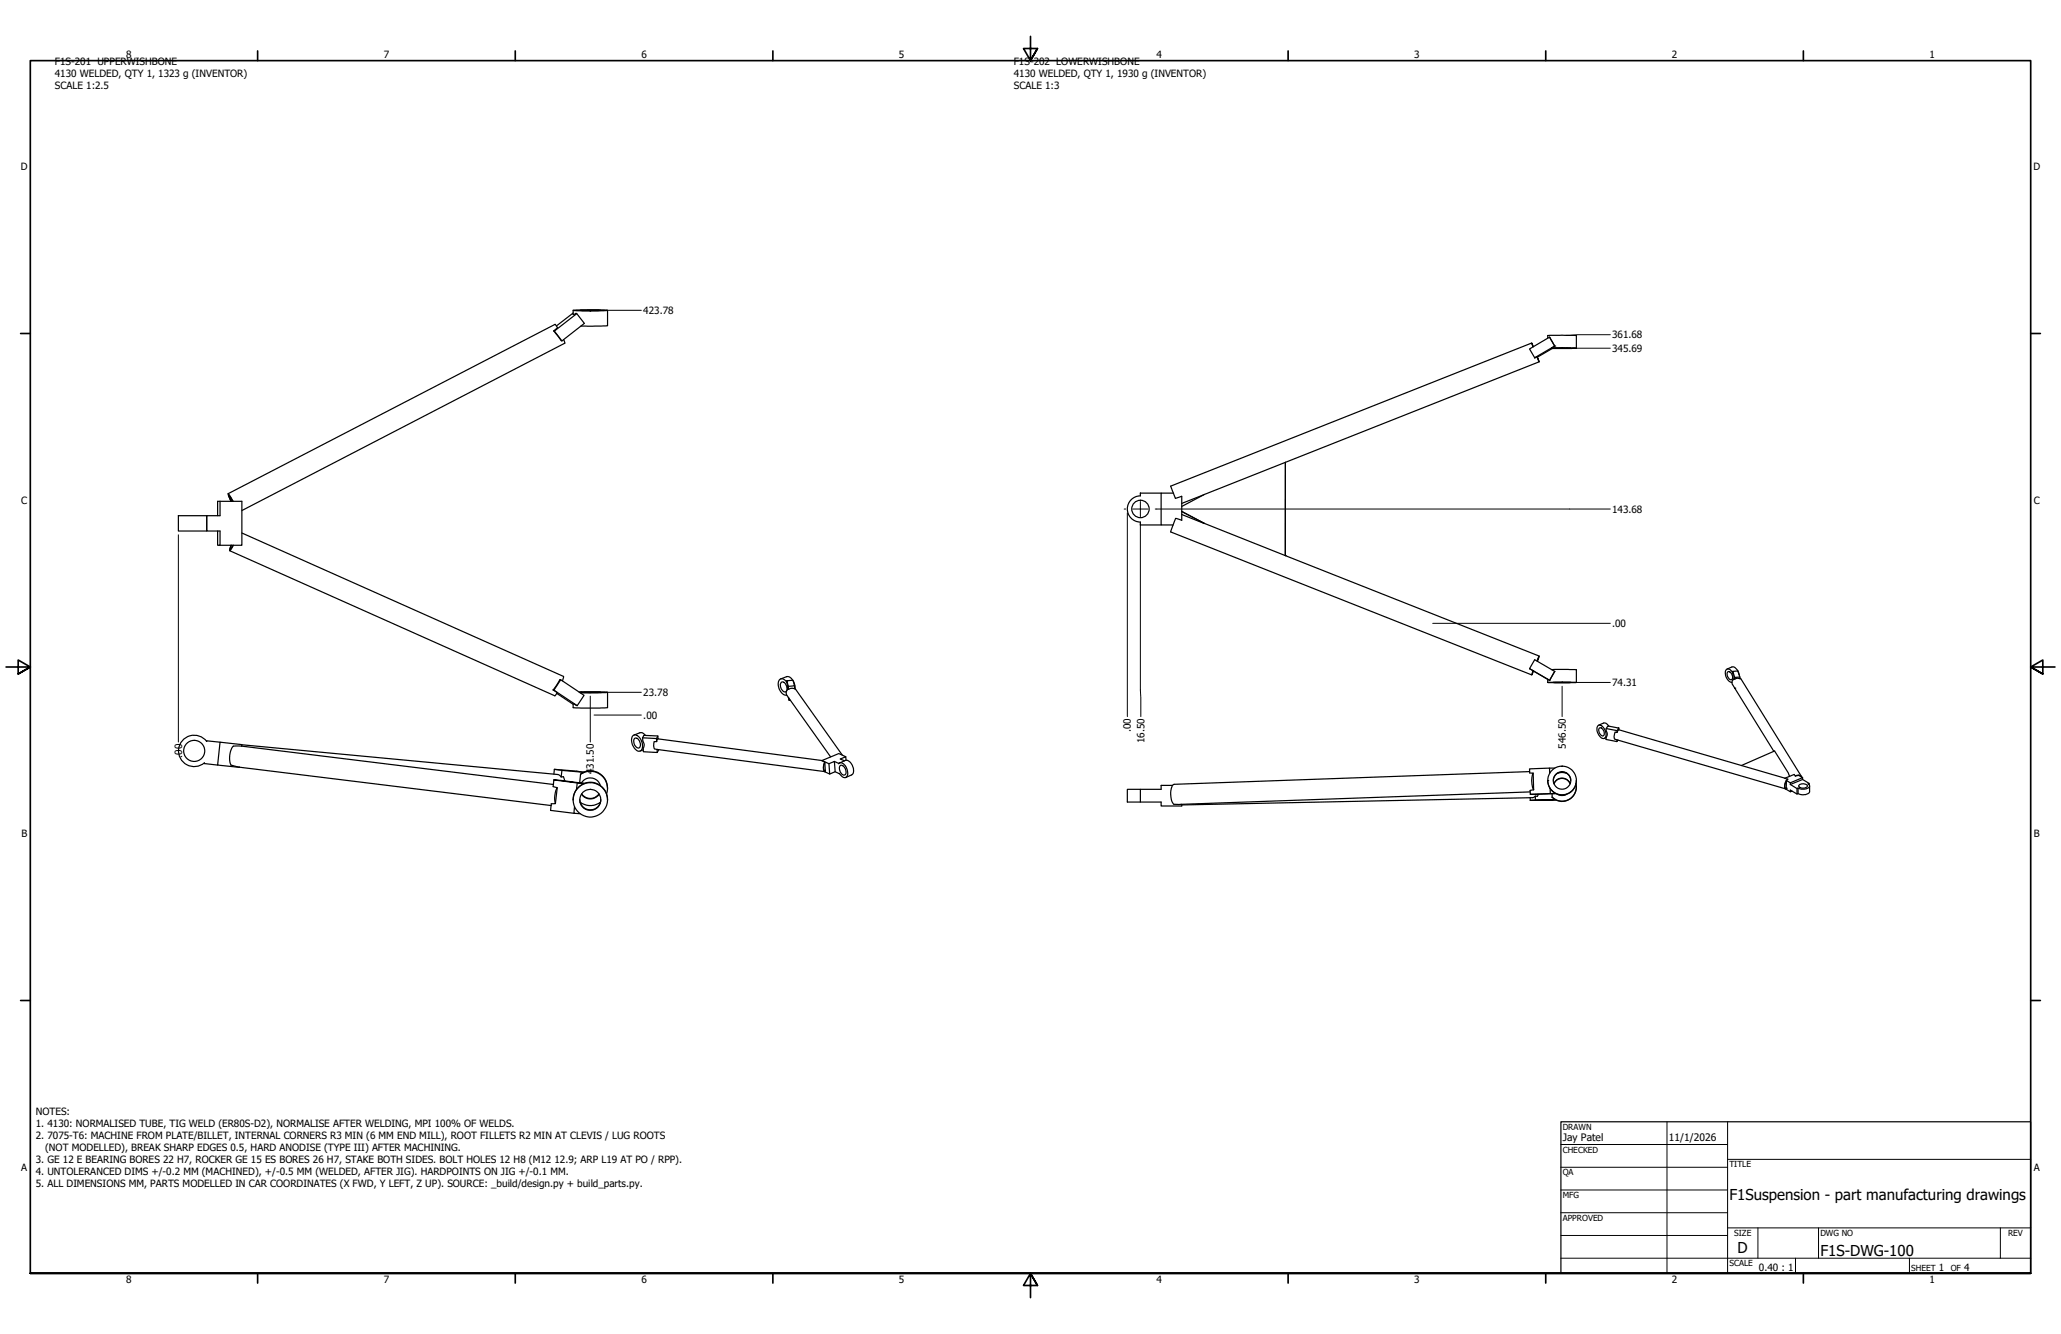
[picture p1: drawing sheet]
<svg xmlns="http://www.w3.org/2000/svg" width="864mm" height="559mm" viewBox="0 0 864 559" stroke-linecap="round" stroke-linejoin="round" font-family="sans-serif">
<!-- layer: Visible (ANSI) -->
<g fill="none" stroke="#000" stroke-width=".51">
<path d="M232 138.6l1.6-1.3-.9-1.4-137.1 70.9M232.3 138.7l3.2 4.1M240.2 130v1.8l1.2-.5 .3 .1-9.7 7.2M240.2 130h14.4l-4.2 .2zM240.2 131.1l-7 5.4M241.7 131.4l3.1 4.1-9.3 7.3-3.5-4.2M243 130h8.7zM254.6 130v6.4l-11.2 .2M236.2 142.2l.5 1.6-135.4 70.1M640.9 146.2l8.4-5 2.1 3.8-8.3 4.9zM641.8 143.7l-151.3 59.9 2 5.2 2.7-.9v10l-2.6-.8-2.1 5.7 151.3 59.9M642.5 145.2l-.7-1.5 .6 1.6"/>
<path d="M643.1 149.9h.1M644 149.4l1 2.2-.8-2.1M644 149.4l.2 .1M644 149.4l-.9 .5M644.9 151.6l-140.3 55.5-9.4 5.1M648.5 141.7v-1.2h12v5.4M649.3 141.2l2.1 3.8-1.3 .8M650.1 145.8l10.4 .1zM650.4 146l-6.2 3.6M650.9 145.9h7.3zM74.7 216h11.9v6.4h-11.9zM91.2 216v-6h10.1v18.4h-9.1"/>
<path d="M92.2 210v6h-5.6v6.4h5.6v6h-1v-6M95.9 207.4l1 2.6-1-2.6 1.7 2.6-2-3.2 1.2 3.2M477.8 218.7v1.2h8.7M477.9 207.7a5.5 5.5 0 0 0-5.5 5.5 5.5 5.5 0 0 0 5.5 5.5M486.5 206.6h-8.7v1.1M491.6 206.6h-5.1v13.3h5.1M495.2 215.5l9.4 3.8M504.4 207.3l-9.2 3.6M504.6 219.3h.1M504.6 219.2l-9.4-5 9.5 5.1 33.8 13.4M96.3 230.7l136.2 60.8 1-1.4-1.7-1.1M96.8 228.4l-.5 2.3 1.5-2.3"/>
<path d="M97.7 228.4l-1.2 1.7 .4-1.7-.4 1.7M101.3 223.3l134.8 60-.5 1.9M538.5 232.7l.1-39v39M538.5 232.7l106.5 42.1M644 276.9l1-2-.8 2.1M231.8 289l.3 .1M233.3 290.4l6.9 4.6M234.9 284.7l9.8 6.6-2.8 4.3-9.8-6.5zM234.9 284.7h-.3l-2.8 4.3M242.6 289.9l12 .1-11.5 .2M243 290h8.7zM254.6 290v6.4l-14.2 .1-.2-.1v-1.6l1.7 .8"/>
<path d="M327.1 284.4l2.5-.9a2.3 2.3 0 0 1 2.6 1.4M327.3 285.9a1.56 1.56 0 0 1 2.3 1.4 1.5 1.5 0 0 1-.9 2.5 2.93 2.93 0 0 1-1.4-3.9zM329.7 285.2l.1 .9M329.7 285.2l2.6-.3 .6 2.4-2.6 .2zM329.8 286.1a2.07 2.07 0 0 0-3.3-1.2 4.7 4.7 0 0 0 2.9 6.3l.2-.1M329.8 286.1l.2 2.8M330.3 292.1l.3 1.3 .6-.1M330.3 287.5l.1 1.3M330.4 288.8l-.1-.3a2.13 2.13 0 0 0-.5 2.8l18.2 25.8M330.6 292.5v.9M332.4 285.2l.7 1.9v1.4M332.9 287.3l.1 1.2-1.1-.2-1.5 .5"/>
<path d="M333 288.4l19.9 27.9M640.9 280.1l2.2-3.7 8.4 4.8M642.4 280.9l-1.5-.8 8.5 5M642.4 280.9l-.6 1.8 .8-1.6M642.4 280.9l.2 .2M642.6 281.1l5.9 3.4M648.5 284.5l.9 .6M648.5 285.9h12zM648.5 284.5v1.4M650.2 280.5h10.3v5.4M650.9 285.9h7.3zM651.4 281.2l-2.1 3.8"/>
<path d="M651.5 281.2l-2.1 3.9M723.6 280.3l2.1-.9a2.23 2.23 0 0 1 2.5 1.7M723.8 281.6a1.65 1.65 0 0 1 2.2 1.7 .99 .99 0 0 1-.6 1.5 .99 .99 0 0 1-1.2-1l-.5-.9zM726.1 281.2l2.1-.1 .8 2.5v.7l-.9-.2-1.2 .4M726.1 281.2l.8 3.3M726.1 281.2l.1 .9M726.2 282.1a2.17 2.17 0 0 0-2.7-1.7 3.8 3.8 0 0 0 2.2 5.5M726.2 282.1v2.6M726.8 288.2h.1M726.9 284.5l-.1-.3a1.94 1.94 0 0 0-.9 2.5l17.4 28M728.3 281.3l.5 1.5M729 284l26 41.4"/>
<path d="M729 283.6l-2.1 .2M85.7 319.6l-.1 .2 5.6 .7M92.2 310.9l-5.6-.6v.3a6.6 6.6 0 0 0-9.3-1.2 6.6 6.6 0 0 0-1 9.3 6.6 6.6 0 0 0 9.3 .8M101.3 312.5v-.6l-9.1-1-1 9.6 9.1 .9M101.3 312.5h-3.5a8.4 8.4 0 0 0-1 8l3.5 .9M101.3 312.5l130.6 16.1M101.3 312l132.3 12.4 .8 .3 .7 .7M265.2 308.2a2.07 2.07 0 0 1 3.1 1.2 4 4 0 0 1 0 5.2 3.6 3.6 0 0 1-3.6-3.6v-1.9zM265.7 307.9l2.4-.9a2.15 2.15 0 0 1 2.3 1M265.8 309.4a1.54 1.54 0 0 1 2.3 1.4 1.5 1.5 0 0 1-.8 2.5 2.93 2.93 0 0 1-1.5-3.9zM269.2 309.1l.6-1.1 5.9 .3v1.2M269.6 314.1l-1.4 .5"/>
<path d="M275.1 310.6h-.5a1.2 1.2 0 0 0-.7 1.7l.4 1.5 1 .1M275.1 310.6l.6-1.1 68.7 9.1 7.1-2.9 2.9 1.3M275.1 310.6v-1.2l-5.9-.3 .2 1.4a2.55 2.55 0 0 1 .1 3l.1 1.4 5.8 .3-.1-1.3M275.3 313.9l70.3 9.3M275.7 308.3l-.6 1.1M276 314l-.6 1.2M345.6 319.2l-.5 1.7a1.51 1.51 0 0 0 .7 2.3l-.2-3.7M345.6 319.2l-1.2-.6 2.9 1.3 .4 4.3-2.5-1M345.6 319.2v.3M345.6 319.5l-.4 1.6a1.21 1.21 0 0 0 .6 1.7l-.2 .1M347.3 319.9l2.3-.9 .3 4.3-2.2 .9M349.6 319l1.8 .8 .3-.1"/>
<path d="M351.4 319.8v.1a1.89 1.89 0 0 1 2.9 1.1 3.3 3.3 0 0 1-.2 4.8 2.86 2.86 0 0 1-2.4-1.8M351.9 319.6l2.4-1.1a3.9 3.9 0 0 1 3.4 4.5l-.6 1.5-2.7 1.2M354.5 318.5l-.1-1.5-2.3 .9 1.8 .8M669.7 303.8a3.3 3.3 0 0 1 3.3 3.6 1.39 1.39 0 0 1-.7 1.9 1.39 1.39 0 0 1-1.9-.8l-.7-1a3.2 3.2 0 0 1 0-3.7zM669.9 303.8l2-.9a2 2 0 0 1 2.3 1.3M670.1 305.1a1.63 1.63 0 0 1 2.1 1.8 .92 .92 0 0 1-.4 1.3 .92 .92 0 0 1-1.2-.5l-.7-1.9zM673 309l-.7 .3M673 305.2v.9a2 2 0 0 1 0 2.7v1l4.5 .8 .5-.6M673.7 304.1l4.6 .9-.7 1.1-4.6-.9zM677.5 306.8l-.7-.1-.3 .7-.1 1.9 .4 .4 71.4 20.8M677.5 309.9v.7M677.6 306.1l-.1 .7"/>
<path d="M678.3 305v.8l-.8 1M678.3 305.7l69.7 20.3M100.3 321.4l130.6 16M232.1 326.7l12.6 1.5zM232.1 326.7l-.3 2.8 1.7 .4a9.3 9.3 0 0 0-.8 6.7l-1.7 .1-.3 2.8 9.8 1.2M232.3 322.3l3.2 .4M233.5 329.9l-.8 6.7M235.1 325.4h1l.5 1.8M240.7 337.9l-.2 2.8 2.6 .2M241.9 328l-.3 2.8M243 335a4.4 4.4 0 0 0 4.4 4.2 4.4 4.4 0 0 0 4.4-4.2M243.1 336.1a7.3 7.3 0 0 0 8.5 0"/>
<path d="M243.1 336.2h.2M243.3 324.3a7.2 7.2 0 0 1 8.4 .2 7.2 7.2 0 0 1 2.5 8M243.3 324.3l-.4 3.6M243.6 328a4.4 4.4 0 0 1 4.3-2.1 4.4 4.4 0 0 1 3.7 3.2M243.6 332.7a4.4 4.4 0 0 0 7.4 0M243.7 332.5a4.4 4.4 0 0 0 7.3 0M244.5 323.5a7.2 7.2 0 0 1 10.1 6.8M244.7 328.2a7.2 7.2 0 0 1 9.9 6.9M244.7 328.2a7.5 7.5 0 0 0-4.5 6.9M244.7 328.2h.1M244.8 323.5l-1.5 .8M244.8 323.5l-9.3-.8-.4 2.7"/>
<path d="M244.8 323.5l-12.5-1.2-.2 2M349.9 323.3l1.8 .7M351.8 324l-.1 .1M352 320.8a1.96 1.96 0 0 1 2.5 2.2 1.11 1.11 0 0 1-.5 1.6 1.11 1.11 0 0 1-1.5-.7 2.96 2.96 0 0 1-.5-3.1zM477.8 330.6h-5.4v5.4h5.4M491.3 329h-4.8v1.6h-8.7v5.4h8.7v1.6h8.7v-.7M640.9 323.2l-149 5.3a5.3 5.3 0 0 0-1.2 5.6 2.58 2.58 0 0 0 3.1 2.9l147.4-5.3M641.2 334.1v1.2M641.2 335.3l10.6-.3zM642.4 323.8l.2 7M643.3 333.5l-1.1 .6-147 3.1M643.3 333.5l.1 1.7"/>
<path d="M644.6 332.7l-.4 .9-.9-.1M648.5 327l.4 2 .6 1.3M649.3 321.8h2.1M649.4 323.9l-.1-2.1-8.4 .3 .1 1.7h1.4a8.7 8.7 0 0 0 .2 7M649.5 330.3l.1 2.1-8.4 .3v-1.6l1.4-.3M649.5 330.3l2.3 2.1M649.6 332.4h2.2M650.4 333.9l1.4 1.1M650.4 332.5v1.4M650.9 327a3.7 3.7 0 0 1 3.6-3.6 3.7 3.7 0 0 1 3.7 3.6M651.8 332.4l-10.6 .3M651.8 335h.1"/>
<path d="M651.8 327.2a3.6 3.6 0 0 1 6.1 1.1 3.7 3.7 0 0 0-3.4-2.2 3.7 3.7 0 0 0-3.4 2.2zM652.6 332.7l2 .5 1.9-.5M652.6 323.9l1.5-.3 2.4 .3M660.4 328.3a6 6 0 0 1-2.9 6.5 6 6 0 0 1-7.1-.9M660.5 329.7a6 6 0 0 1-8.7 5.3M660.5 327a6 6 0 0 1-8.7 5.4M660.5 329.6v.1M729.7 320.7l13.9-6.1 5.7 9.1 .6 1.5M748.2 330.5l2 1.2 .7-.3M748.3 330.2h.2M748.5 327.2l-.6 1.7a.87 .87 0 0 0 .6 1.3M748.5 327v.2"/>
<path d="M748.5 327.2v3M749.1 326.4a3.4 3.4 0 0 0-.9 4.1l.3-.3M749.1 326.4l-.6 .6M750.2 327.9v.7M750.2 328.6l2.8 1.7M752.3 325.1a1.81 1.81 0 0 1 2.7 .5M752.3 325.1l-.5-.7-3.9 1.6 1.2 .4M752.3 325.1l1.4-.3 1.6 1-5.1 2.1-1.7-.9M753.4 330.1v2.3l-.4 .2-2.8-1.6v.7M753.4 330.1l-.4 .2v2.3M753.9 328.9l1-.5h1a.94 .94 0 0 1 1.1 .2 .94 .94 0 0 1 .1 1.1l-1.8 .4a1.04 1.04 0 0 1-1.1-.1 1.04 1.04 0 0 1-.3-1.1zM755.3 325.8v.7l-5.1 2.1"/>
<path d="M755.3 326.5l2.8 1.7M758.1 328.7v-.5l-.5 .2a1.03 1.03 0 0 1 .6 1.2 1.03 1.03 0 0 1-1.1 .7l-2.3 .3-1.4-.5M758.3 329.2v2.3a3.4 3.4 0 0 1-4.6 1l-.3-.1"/>
<circle cx="477.9" cy="213.2" r="3.7"/>
<circle cx="81.4" cy="314.5" r="4.4"/>
<circle cx="247.3" cy="335" r="7.2"/>
<circle cx="247.3" cy="335" r="4.4"/>
<circle cx="654.5" cy="326.9" r="6"/>
<circle cx="654.6" cy="326.9" r="3.7"/>
</g>
<g fill="#000">
<circle cx="651.4" cy="145" r=".25"/>
<circle cx="538.5" cy="232.7" r=".25"/>
<circle cx="329.7" cy="285.2" r=".25"/>
<circle cx="726.9" cy="288.3" r=".25"/>
<circle cx="648.5" cy="327" r=".25"/>
<circle cx="748.5" cy="330.2" r=".25"/>
</g>
<!-- layer: Border (ANSI) -->
<g fill="none" stroke="#000" stroke-width=".7">
<path d="M431.8 15.2v10.2l-2.9-5.1h5.8l-2.9 5.1 2.9-5.1M107.9 21.3v4.1M215.9 21.3v4.1M323.8 21.3v4.1M539.8 21.3v4.1M647.7 21.3v4.1M755.6 21.3v4.1M8.6 139.7h4.1M850.9 139.7h4.1M2.5 279.4h10.2l-5.1-2.9v5.8l5.1-2.9-5.1 2.9M861.1 279.4h-10.2l5.1-2.9v5.8l-5.1-2.9 5.1 2.9M8.6 419.1h4.1"/>
<path d="M850.9 419.1h4.1M12.7 533.4v-508h838.2v508h-838.2h838.2M107.9 533.4v4.1M215.9 533.4v4.1M323.8 533.4v4.1M434.7 538.5l-2.9-5.1 2.9 5.1h-5.8l2.9-5.1v10.2M539.8 533.4v4.1M647.7 533.4v4.1M755.6 533.4v4.1"/>
</g>
<!-- layer: Title (ANSI) -->
<g fill="none" stroke="#000" stroke-width=".42">
<path d="M654 479.4h69.9M698.5 469.9v63.5M723.9 469.9v63.5M654 488.9h69.9M654 498.5h69.9M723.9 485.6h127M654 508h69.9M654 517.5h69.9M723.9 514.3h127M736.6 514.3v12.7M762 514.3v12.7M838.2 514.3v12.7"/>
<path d="M654 527h196.9M752.3 527v6.4M800.1 527v6.4"/>
</g>
<path d="M654 469.9h196.9v63.5h-196.9z" fill="none" stroke="#000" stroke-width=".51"/>
<!-- layer: Dimension (ANSI) -->
<g fill="none" stroke="#000" stroke-width=".42">
<path d="M248.9 130h19.8M656.1 145.9h18.7M674.8 140.2h-13.9l-4.8 .3M472.4 214.8v85.4M484.7 213.2h190.1M74.7 224v86.8M477.8 220l.2 80.2M600.3 261.1h74.5M247.3 291.6v19.2M248.9 299.5h19.8M248.9 290h19.8M654.6 287.5v12.7"/>
<path d="M656.1 285.9h18.7"/>
</g>
<!-- layer: Center Mark (ANSI) -->
<path d="M471 213.2h.7M474.7 213.2h6.3M477.8 206.4v.6M477.8 210.1v6.3M477.8 219.4v.6M484.1 213.2h.6" fill="none" stroke="#000" stroke-width=".42"/>
<g font-size="6.3">
<text x="724.7" y="502.9">F1Suspension - part manufacturing drawings</text>
<text x="728.1" y="524.9">D</text>
<text x="762.8" y="526.2">F1S-DWG-100</text>
</g>
<g font-size="4.3">
<text x="654.8" y="477.8">Jay Patel</text>
<text x="699.3" y="478">11/1/2026</text>
</g>
<g font-size="4.2">
<text x="23" y="27.1">F1S-201 UPPERWISHBONE</text>
<text x="52.8" y="24.4">8</text>
<text x="160.8" y="24.4">7</text>
<text x="268.7" y="24.4">6</text>
<text x="376.7" y="24.4">5</text>
<text x="424.8" y="27.1">F1S-202 LOWERWISHBONE</text>
<text x="484.6" y="24.4">4</text>
<text x="592.6" y="24.4">3</text>
<text x="700.5" y="24.4">2</text>
<text x="808.5" y="24.4">1</text>
<text x="23" y="32.1">4130 WELDED, QTY 1, 1323 g (INVENTOR)</text>
<text x="424.8" y="32.1">4130 WELDED, QTY 1, 1930 g (INVENTOR)</text>
<text x="23" y="37.1">SCALE 1:2.5</text>
<text x="424.8" y="37.1">SCALE 1:3</text>
<text x="8.8" y="71.4">D</text>
<text x="852" y="71.4">D</text>
<text x="269.6" y="131.5">423.78</text>
<text x="675.5" y="141.7">361.68</text>
<text x="675.5" y="147.4">345.69</text>
<text x="8.9" y="211.1">C</text>
<text x="675.5" y="214.8">143.68</text>
<text x="852.2" y="211.1">C</text>
<text x="675.5" y="262.6">.00</text>
<text x="675.5" y="287.4">74.31</text>
<text x="269.6" y="291.5">23.78</text>
<text x="269.6" y="301.1">.00</text>
<text x="473.9" y="306.8" transform="rotate(-90 473.9 306.8)">.00</text>
<text x="479.6" y="311.4" transform="rotate(-90 479.6 311.4)">16.50</text>
<text x="76.3" y="317.5" transform="rotate(-90 76.3 317.5)">.00</text>
<text x="656.1" y="313.7" transform="rotate(-90 656.1 313.7)">546.50</text>
<text x="248.9" y="324.4" transform="rotate(-90 248.9 324.4)">431.50</text>
<text x="9" y="350.8">B</text>
<text x="852.2" y="350.8">B</text>
<text x="15" y="466.9">NOTES:</text>
<text x="15" y="471.9">1. 4130: NORMALISED TUBE, TIG WELD (ER80S-D2), NORMALISE AFTER WELDING, MPI 100% OF WELDS.</text>
<text x="15" y="476.9">2. 7075-T6: MACHINE FROM PLATE/BILLET, INTERNAL CORNERS R3 MIN (6 MM END MILL), ROOT FILLETS R2 MIN AT CLEVIS / LUG ROOTS</text>
<text x="18.9" y="482">(NOT MODELLED), BREAK SHARP EDGES 0.5, HARD ANODISE (TYPE III) AFTER MACHINING.</text>
<text x="8.9" y="490.5">A</text>
<text x="15" y="487">3. GE 12 E BEARING BORES 22 H7, ROCKER GE 15 ES BORES 26 H7, STAKE BOTH SIDES. BOLT HOLES 12 H8 (M12</text>
<text x="15" y="492">4. UNTOLERANCED DIMS +/-0.2 MM (MACHINED), +/-0.5 MM (WELDED, AFTER JIG). HARDPOINTS ON JIG +/-0.1 MM.</text>
<text x="232.3" y="487">12.9; ARP L19 AT PO / RPP).</text>
<text x="852.2" y="490.5">A</text>
<text x="15" y="497">5. ALL DIMENSIONS MM, PARTS MODELLED IN CAR COORDINATES (X FWD, Y LEFT, Z UP). SOURCE: _build/design.py + build_parts.py.</text>
<text x="737" y="532.6">0.40 : 1</text>
<text x="812.4" y="532.6">1</text>
<text x="823" y="532.6">4</text>
<text x="52.8" y="537.5">8</text>
<text x="160.8" y="537.5">7</text>
<text x="268.7" y="537.5">6</text>
<text x="376.7" y="537.5">5</text>
<text x="484.6" y="537.5">4</text>
<text x="592.6" y="537.5">3</text>
<text x="700.5" y="537.5">2</text>
<text x="808.5" y="537.5">1</text>
</g>
<g font-size="3.5">
<text x="654.8" y="473.2">DRAWN</text>
<text x="654.8" y="482.8">CHECKED</text>
<text x="724.7" y="488.9">TITLE</text>
<text x="654.8" y="492.3">QA</text>
<text x="654.8" y="501.8">MFG</text>
<text x="654.8" y="511.4">APPROVED</text>
<text x="726.7" y="517.7">SIZE</text>
<text x="762.8" y="517.7">DWG NO</text>
<text x="841.4" y="517.7">REV</text>
<text x="724.7" y="530.4">SCALE</text>
<text x="800.9" y="532.6">SHEET</text>
<text x="817.4" y="532.6">OF</text>
</g>
</svg>
